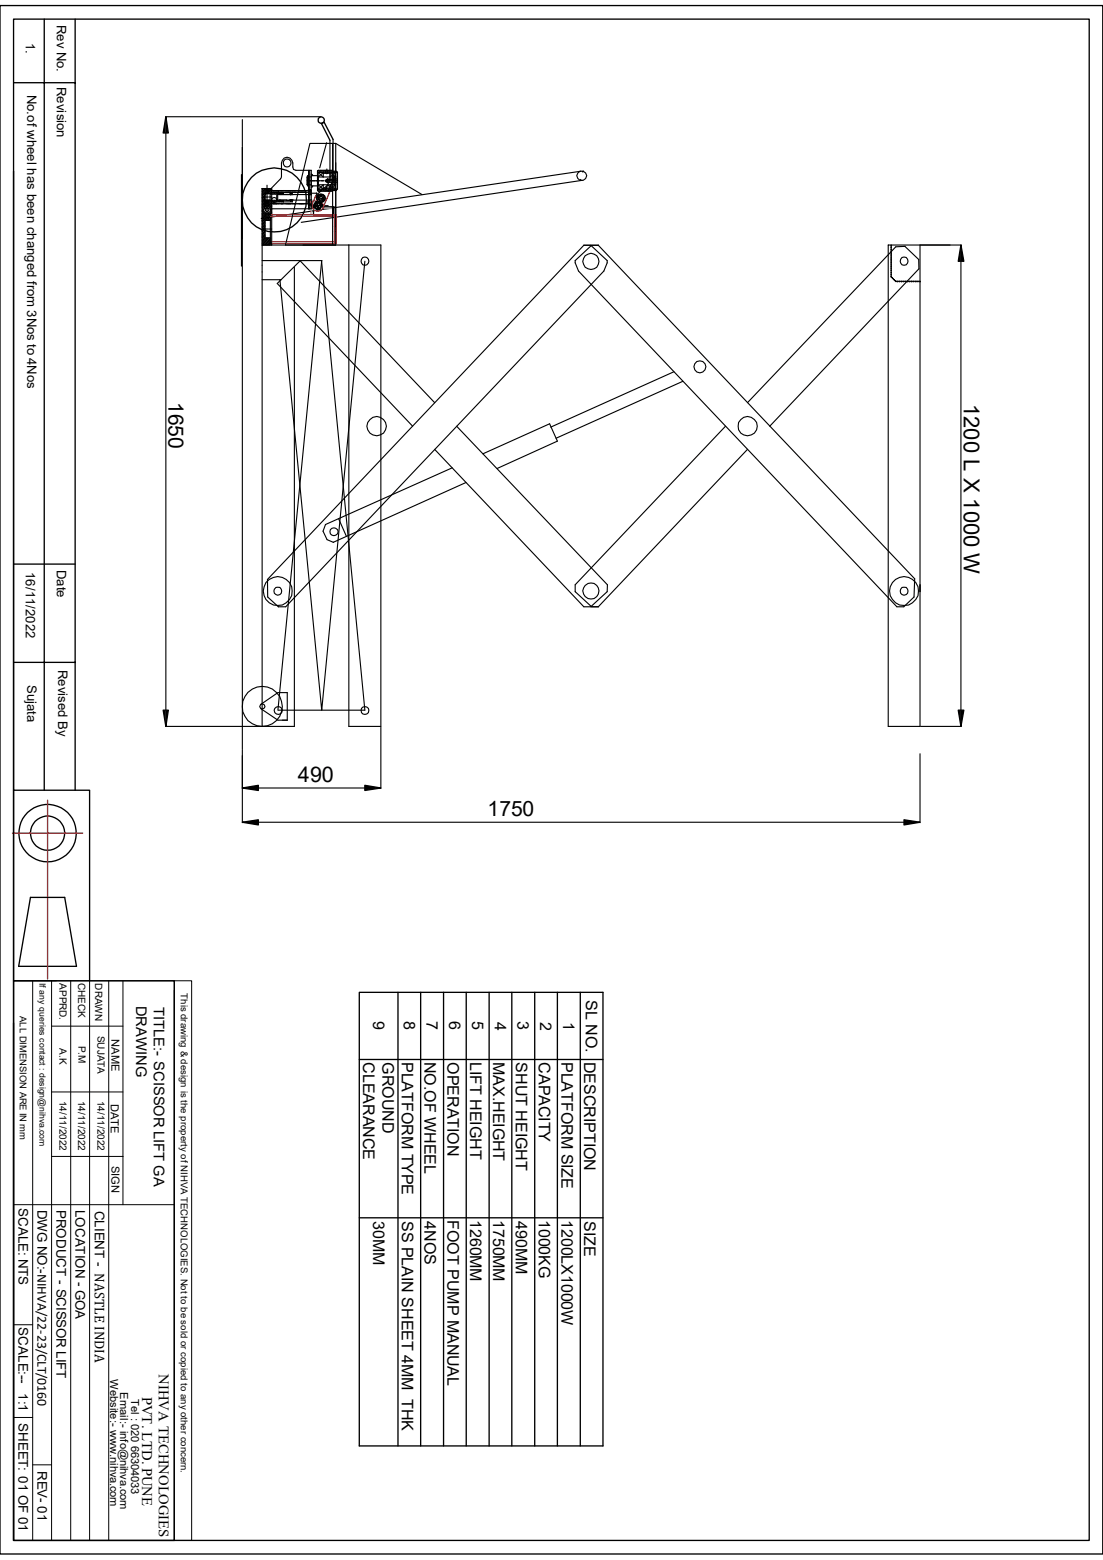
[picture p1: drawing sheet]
<svg xmlns="http://www.w3.org/2000/svg" width="210mm" height="297mm" viewBox="0 0 210 297" stroke-linecap="round" stroke-linejoin="round" font-family="sans-serif">
<g fill="none" stroke="#000" stroke-width=".25">
<path d="M0 1.1h210v294.8h-210zM2.6 3.6h204.8v289.7h-204.8zM2.6 15.7h11.7M8.4 3.6v146.9M14.3 3.6v146.9M2.6 32.6v117.9h14.5v36.2M31.6 22.2l.4 3.1h-.9zM50 35.9h-.1M50 39.7l-.1 .1M50.2 35.9l-.3 .3M50.5 37.3l-.6 .6M50.5 37.1l-.6 .5"/>
<path d="M50.5 37.9l-.6 .5M50.5 37.7l-.6 .4M50.5 38.1l-.6 .6M50.5 35.9l-.6 .6M50.6 38.6l-.7 .6M50.6 38.3h.4l.1 .2-.3 .3-.2-.1zM50.7 39l-.1 .1M50.7 38.8l-.8 .7M50.7 38.2l-.8 .8M50.7 36.8l-.1 .1M50.7 36.6l-.8 .7M50.7 36.3l-.8 .7"/>
<path d="M50.8 38.4h.2v.2h-.2zM50.8 35.9l-.9 .9M51 38.2h-.2l-.3 .4 .1 .2 .5-.1v-.2h-.6M51.1 38.1l-.1 .1M51.1 35.9h-.1M51.3 38.1l-.2 .3M51.3 36.7l-.2 .2M51.3 35.9l-.3 .4M51.4 38.4l-.4 .3M51.6 38.4l-.6 .6M51.6 35.9l-.6 .6M51.7 39.8v.2"/>
<path d="M51.7 39.6v.1M51.7 39.3l-.1 .2M51.7 39.1l-.2 .2M51.7 38.8l-.4 .4M51.7 38.5l-.6 .6M51.7 36.6v.1M51.7 36.3l-.3 .4M51.7 36.1l-.7 .7M59.7 39.2v1.7h3.8v-1.4v1.4M59.9 39.2h1.2M60.2 37.4l1.7 .7M60.5 38.7v1.1"/>
<path d="M60.8 37.5l.3-.2 .2 .2 .2 .2-.2 .3-.2 .1-.3-.1-.1-.3zM61 38.5l.7 .9h1.8v1.5M62.4 35.3l.8 .3M62.8 34.2l-.8 1.9 .5 .3 .9-2.2M63.4 26.5l-1.7-3.2-.5 .2 1.6 3.2M50 40l-.1 .1M50.1 40.2l-.2 .1M50.1 40.4l-.2 .2M50.3 40.6l-.4 .3M50.5 43.4l-.6 .5M50.5 43.1l-.6 .5M50.5 45.3l-.6 .5"/>
<path d="M50.5 45l-.6 .6M50.5 44.8l-.6 .5M50.5 44.5l-.6 .5M50.5 44.2l-.6 .5M50.5 44l-.6 .5M50.5 43.7l-.6 .5M50.5 42.9l-.6 .4M50.5 42.6l-.6 .5M50.5 42.3l-.6 .5M50.5 42l-.6 .5M50.5 40.7l-.6 .4M50.6 40.7l-.7 .7"/>
<path d="M50.7 41.8l-.2 .2M50.7 41.5l-.8 .7M50.7 41.2l-.8 .8M50.7 40.9l-.8 .8M50.8 45.3l-.9 .8M51 45.3l-1.1 1.1M51.2 40.7l-.2 .2M51.3 45.3l-1.4 1.4M51.5 46.2l-.5 .5M51.5 45.9l-.7 .8M51.5 45.7l-1 1M51.5 45.4l-1.3 1.3"/>
<path d="M51.5 41.8l-.1 .2M51.5 41.6l-.4 .4M51.5 41.2l-.5 .5M51.5 41l-.5 .5M51.6 46.3l-.3 .4M51.7 46.4v.1M51.7 40.7l-.2 .2M51.7 40.4l-.7 .8M51.7 40.2l-.1 .1M63.5 40.9h.1M183 46.7l.5 3h-1zM2.6 107.4h11.7"/>
<path d="M2.6 126.1h11.7M31.1 135.2h.9l-.4 3.1zM182.5 135.2h1l-.5 3.1zM2.6 150.5v36.2M46.1 150l3.1-.5v1zM46.1 156.5l3.1-.4v1zM69.5 149.5l3 .5-3 .5zM172.1 156.1l3.1 .4-3.1 .6zM5.8 170.9h6.5l2.3 13.1h-11zM2.6 186.7h30.6v106.6h-30.6zM2.6 194.8v98.5M68.4 188.9h46.4v86.4h-46.4z"/>
<path d="M75.8 188.9v86.4M80.1 188.9v86.4M84.5 188.9v86.4M88.8 188.9v86.4M93.1 188.9v86.4M97.5 188.9v86.4M101.8 188.9v86.4M106.1 188.9v86.4M110.5 188.9v86.4M68.4 201.7h46.4M68.4 231.9h46.4"/>
<circle cx="52.2" cy="38.1" r="6.1"/>
<circle cx="60.5" cy="39.2" r=".63"/>
<circle cx="61.1" cy="37.8" r=".77"/>
<circle cx="61.1" cy="37.8" r=".8"/>
<circle cx="61.1" cy="37.7" r=".57"/>
<circle cx="61.2" cy="22.9" r=".63"/>
<circle cx="9.1" cy="158.6" r="5.5"/>
<circle cx="9.1" cy="158.6" r="3.3"/>
</g>
<g fill="none" stroke="#000" stroke-width=".19">
<path d="M2.6 186.7h30.6M6.2 186.7v106.6M9.8 195.4h13.6M9.8 186.7v106.6M13.5 186.7v106.6M17.1 186.7v106.6M20.7 186.7v106.6M23.4 186.7v42.7M33.2 186.7h3.3v106.6h-3.3zM33.2 188.6v104.7M9.8 207.9h13.6M2.6 229.4h30.6"/>
<path d="M9.8 220.2h13.6M2.6 252.2h3.6M2.6 269.9h3.6M6.2 278.9h3.6"/>
</g>
<path d="M60.2 37.2l-.7 1.6M63.2 35.6l-1.7 4M2.4 158.6h13.3M9.1 152.4v34" fill="none" stroke="#f00" stroke-width=".25"/>
<g fill="none" stroke="#000" stroke-width=".21">
<path d="M31.5 22.2h4.8M31.6 25.3v109.9M36.4 22.2h24.6M46 33.2v17.5M46.1 22.8v5.1M46.1 28v114.7M49.9 35.9v6.1zM49.9 35.9h1.8v10.8h-1.8v-4.7M49.9 37.5h.6M50.5 37.5h.6M50.6 39.6h.5l.1 .3-.1 .3-.3 .1-.2-.1zM50.7 38.1v.2"/>
<path d="M50.7 38.7v.9M50.7 36.4h.3M50.8 35.3v.6M50.8 35.9v.2M50.8 36.2v.5M50.8 36.8v.1M50.8 37v.8M50.8 37.9v.5M50.8 38.6v.1M50.8 38.8v.5M50.8 39.5h.1M50.8 39.6v.6"/>
<path d="M51 36.1h-.3v.8M51 35.9v1M51 38.1v.2M51 38.7v.9M51.2 37.5h.1M51.4 37.5v.7h.3M51.4 36.9h-.9v1.2h.9M51.4 37.5h.3M51.5 38.1h1.4l-.3 .3M51.6 38.1l-.1 .1M51.7 36.8l-.2 .2h1.4M51.7 36.7h-.3v.8"/>
<path d="M51.7 36.6l.2 .1M51.7 36.3h.2M51.7 38.8h.2M51.9 37.7l.3-.1 .4 .1 .1 .4-.1 .3-.4 .2-.3-.2-.2-.3zM51.9 36.6l.2 .1M51.9 36.3h.2M51.9 38.8h.2M51.9 38.1l-.1 .2M52 36.7h3.7v.3M52.1 36.7h.3M52.1 36.3h.3M52.1 38.8h.3"/>
<path d="M52.2 36.7l-.3 .3M52.3 38.1l-.4 .3M52.4 36.7h.1M52.4 36.3h.1M52.4 38.8h.1M52.5 36.7l-.3 .3M52.6 36.7h.1M52.6 36.3h.1M52.6 38.8h.1M52.6 38.1l-.4 .3M52.7 36.7h.1l-.3 .3M52.7 36.3h.1"/>
<path d="M52.7 38.8h.1M52.8 36.6l.2 .1M52.8 36.3h.2M52.8 38.8h.2M52.9 38.1h6.4M52.9 37h6.4M52.9 37l-.2 .1v1h.2M52.9 37v1.1M52.9 36.6h.1M52.9 36.3h.1M52.9 38.8h.1M52.9 38.1v.1h.4v.2"/>
<path d="M52.9 36.5l.1 .2 .1-.2M53.1 38.2l-.2 .2M53.2 36.6l-.4 .4M53.2 36.3h-.1M53.2 38.8h-.1M53.3 38.1v.1M53.3 36.8v.2M53.3 36.8h-.4v.2M53.3 38.4h.6M53.3 38.3h.5M53.3 36.7v.3M53.3 38.1v.3"/>
<path d="M53.3 36.7h.6M53.3 36.7v.1M53.3 36.6v.1M53.3 36.3h.1M53.3 38.8h.1M53.3 38.4h.1M53.4 36.7h.4zM53.4 36.7l-.1 .1M53.4 38.3v.1M53.4 36.8h.1M53.5 36.6l-.2 .1M53.5 36.3h.1"/>
<path d="M53.5 38.8h.1M53.6 36.6h.1M53.6 36.3h.1M53.6 38.8h.1M53.6 38.4h.1M53.7 36.6h.1M53.7 36.3h.1M53.7 38.8h.1M53.8 38.3h.1M53.8 36.7h.1M53.8 36.6h.1v.2M53.8 36.3h.1"/>
<path d="M53.8 38.8h.1M53.8 36.7l.1 .1M53.8 36.7v.1M53.8 36.7h-.2M53.8 38.2h.1M53.8 38.2l.1 .2M53.8 38.3l.1 .1M53.8 38.3v.1M53.8 36.7l.2 .1M53.8 38.2v.2M53.8 38.2l.1 .2zM53.8 38.2l.1 .1z"/>
<path d="M53.8 36.7l.1 .1zM53.8 38.2l.1 .1M53.8 36.8h.1M53.9 38.2v.1M53.9 36.7v.1M53.9 36.7h.1M53.9 36.8h.1M53.9 38.3l-.1-.1 .1 .1M53.9 36.7l-.1 .1h.1M53.9 36.6l.2 .1M53.9 36.3h.2M53.9 38.8h.2"/>
<path d="M53.9 38.2v.2h-2.2M54.1 36.6l.1 .1M54.1 36.3h.1M54.1 38.8h.1M54.2 36.6l.2 .1M54.2 36.3h.2M54.2 38.8h.2M54.4 36.6l.2 .1M54.4 36.3h.2M54.4 38.8h.2M54.5 36.6l.2 .1M54.5 36.3h.2"/>
<path d="M54.5 38.8h.2M54.6 38.1h.5M54.7 36.7h.1M54.7 36.3h.1M54.7 38.8h.1M54.9 36.7h.1M54.9 36.3h.1M54.9 38.8h.1M55 36.7l-.1-.1 .2 .1M55 36.3h.1M55 38.8h.1M55.2 36.7h.1"/>
<path d="M55.2 36.3h.1M55.2 38.8h.1M55.2 36.9h.2v.1zM55.3 38.1h.1v.1zM55.3 38.2h.1M55.3 36.9l.1 .1zM55.3 36.9h.1M55.3 36.9l.1 .1M55.3 36.9h.2v.1M55.3 38.1l.1 .1M55.3 38.1v.1h.2v-.1M55.3 36.9v.1"/>
<path d="M55.3 38.1l.1 .1zM55.3 38.1h.1M55.3 37h.1zM55.3 36.7h.1M55.3 36.3h.1M55.3 38.8h.1M55.3 36.9l.2 .1M55.3 37h.1M55.4 38.1h.1M55.4 36.9l-.1 .1zM55.4 36.6l.2 .1M55.4 36.3h.2"/>
<path d="M55.4 38.8h.2M55.4 37h.1M55.4 36.9l-.1 .1M55.4 38.1v.1M55.4 38.2h.1M55.5 36.6h.1M55.5 36.3h.1M55.5 38.8h.1M55.7 36.6h.1M55.7 36.3h.1M55.7 38.8h.1M55.7 38.1v.3h-1.8v-.2"/>
<path d="M55.7 36.6l.1 .1M56 36.6l-.1 .1M56 36.3h-.1M56 38.8h-.1M56 36.6h.1M56 36.3h.1M56 38.8h.1M56 36.7h.1M56.1 36.6l.1 .1zM56.1 36.3h.1M56.1 38.8h.1M56.2 36.6l.1 .1"/>
<path d="M56.2 36.3h.1M56.2 38.8h.1M56.2 36.7h.1M56.3 36.6l.2 .1M56.3 36.3h.2M56.3 38.8h.2M56.5 36.6l.2 .1M56.5 36.3h.2M56.5 38.8h.2M56.7 36.6l.1 .1M56.7 36.3h.1M56.7 38.8h.1"/>
<path d="M56.8 36.6l.2 .1M56.8 36.3h.2M56.8 38.8h.2M56.9 36.6l.2 .1M56.9 36.3h.2M56.9 38.8h.2M57.1 36.7v-.1l.1 .1M57.1 36.3h.1M57.1 38.8h.1M57.3 36.7l-.1-.1 .2 .1M57.3 36.3h.1M57.3 38.8h.1"/>
<path d="M57.4 36.7h.1M57.4 36.3h.1M57.4 38.8h.1M57.6 36.7l-.1-.1 .2 .1M57.6 36.3h.1M57.6 38.8h.1M57.8 36.7l-.1-.1 .2 .1M57.8 36.3h.1M57.8 38.8h.1M57.8 36.6l.2 .1M57.8 36.3h.2M57.8 38.8h.2"/>
<path d="M58 36.6h.1M58 36.3h.1M58 38.8h.1M58.3 36.6l-.1 .1M58.3 36.3h-.1M58.3 38.8h-.1M58.4 36.6l-.1 .1M58.4 36.3h-.1M58.4 38.8h-.1M58.5 34.4h3.2M58.5 33.7v1.5M58.5 33.7h.1"/>
<path d="M58.5 35.1v.3l.3 .1M58.5 36.6v.1M58.5 36.3h.1M58.5 38.8h.1M58.5 35.2h.8M58.7 36.1h.1M58.7 38.8l.1 .2M58.8 32.9v.3M58.8 35.2v.4M58.8 38.8v.3M58.8 39.1v.4M58.8 33.4h-.3v.3"/>
<path d="M58.8 38.3v.1M58.8 37.5v.1M58.8 36.7v.1M58.8 38.8l-.1 .1M58.8 39.5h.1M58.8 39.1v.1M58.8 37.9v.1M58.8 32.4v.1M58.8 32.9h.1M58.8 32.9v.1M58.8 33.2v.1M58.8 33.6v.1"/>
<path d="M58.8 34h.1M58.8 34v.1M58.8 34.4v.1M58.8 34.8h.1M58.8 34.8v.1M58.8 35.2v.1M58.8 35.6h.1M58.8 35.9v.1M58.8 36.3v.1M58.8 37.1v.1M58.8 37.9h.1M58.8 38.7h.1"/>
<path d="M58.8 38.7v.1M58.8 36.2v-.2v.3M58.8 32.6v.3M58.8 33.4v.2M58.8 33.7v.3M58.8 34.2v.2M58.8 34.5v.3M58.8 34.9v.3M58.8 35.7v.2M58.8 36.5v.2M58.8 36.8v.3M58.8 37.3v.2"/>
<path d="M58.8 37.6v.3M58.8 38.1v.2M58.8 38.4v.3M58.8 39.6v.2M58.8 38.6h.2v.2h-.2zM58.8 36.3h.2v.2h-.2zM58.8 36.3h.3v.7h.1M58.8 36.1h.4v1M59 32.4v7.4h-8.6v-2.6l3.2-3.4v-2.8a1.08 1.08 0 0 1 1.1-1.1 1.08 1.08 0 0 1 1.1 1.1l.1 1.3 .4 .1h3v7.4h-.5M59 27.3h4.9v19.4h-9.5zM59.1 38.1l-.3 .1-.2 .2 .1 .3 .5 .2v.2M59.2 38.1h-.1v.7l-.3 .1"/>
<path d="M59.2 38v1l-.4 .1M59.2 36.8h1.1v1.4h-1.1M59.2 39.2h3.3M59.2 39.1h.8M59.2 39.3h.8M59.3 33.1l.3 .3M59.3 33.7h-.8v1.5M59.3 33.4h1.2M59.3 35.4h1.2M59.6 35.4l-.3 .3M59.6 39.5l.1 .1M59.7 39.5h.1"/>
<path d="M59.7 39.5v.1M59.8 39.5h.1M59.9 39.5h.1M59.9 39.4v.1M60 39.4v.1M60.2 38.4h.1M60.2 39.3h.1M60.2 39.4l-.2-.1v.2M60.2 38.6h.1M60.2 39.4h.1M60.3 38.7h.1M60.2 38.7h.1"/>
<path d="M60.2 38.5v.1M60.2 36.7v.1M60.3 38.8l.1 .1M60.3 38.8h.1M60.3 39.2l.1 .1M60.4 38.9v.1zM60.4 39.2v.1M60.4 39h.1M60.5 39.2h.1M60.5 39.1v.1M60.5 39.2v.1M60.5 36h.1"/>
<path d="M60.5 32.8h.1v3.2M60.5 39.3h.1M60.5 33.4l.1 .1M60.5 35.3l.1 .1M60.5 33.4v2M60.6 39.5h.1M60.6 39.3v.1M60.6 36l1-.8v.8M60.6 32.9h1v.8zM60.7 39.6h.1M60.7 39.7l.1 .1M60.7 39.2h-.2h.1"/>
<path d="M60.7 39.8h.1M60.7 39.8l.1 .1M60.7 39.7h.1M60.7 36l-.2 .3M60.7 32.4l-.2 .3M60.8 40h.1M60.8 39.1h.1M60.8 39.1l-.1 .1M60.8 39.8h.1M61 38.5l-.6-.1-.5 .3-.2 .5M61 39l-.2 .1M61 39.1h.1"/>
<path d="M61 36l-.4 .4M61 39h.1M61 32.4l-.4 .5M61.1 39h.1M61.1 38.9h.1M61.2 38.9v.1M61.2 39.1h.4M61.2 39.3h.4M61.3 38.9v.1M61.3 38.9h.1M61.3 36l-.4 .4M61.3 32.4l-.4 .5"/>
<path d="M61.3 38.8v.1M61.6 32.9l-1 .8h3.2l-.9-.8M61.6 35.8h1.3l-.7 .6M61.6 32.4l-.5 .5M61.7 35.8l-.6 .6M61.8 32.4l-.3 .5M61.9 34.4h2.4M62 32.5l-.4 .5h1.3M62 32.4v.6M62 35.8l-.5 .6M62 32.8l-.2 .2M62.1 32.4v.6"/>
<path d="M62.1 34.2v.5l-.1-.3zM62.1 34.7h1.5M62.1 34.2h1.5M62.2 27.2l-1.3 4.8M62.2 32.2v.9M62.3 35.8l-.6 .6M62.4 34.1v.6zM62.4 35.3l-2.2 1.9M62.4 34.7h1.2M62.4 34.1h1.2M62.4 32.4v.6M62.5 35.8l-.5 .6"/>
<path d="M62.7 32.4l-.3 .3M62.8 26.7v7.5M62.9 35.2l.9 .8h-.9zM62.9 32.9h1.4v1.5M62.9 32.9v.8l.9-.8M62.9 36l-.4 .4M62.9 32.4l-.5 .5M63.1 32.6l-.4 .4M63.2 36.3v.1h-2.6M63.2 36l-.4 .4M63.3 27.3v19.2M63.3 32.6l-.2 .3"/>
<path d="M63.4 26.5v7.7M63.5 39.5h.3v1.4M63.5 36l-.3 .3M63.6 35.1v.1M63.6 32.6l-.2 .3M63.6 35.1v-1.4v1.5M63.8 36l-.3 .3M63.8 35.2h-3.2l1 .8h-1M63.8 35.2l-.9 .8M63.8 33.6h.1M63.8 32.9v.5M63.9 34.4v.8h-.1"/>
<path d="M63.9 34.7h.4M63.9 34.1h.4M63.9 32.6l-.3 .3M63.9 27.3l16.4 9.7M64 36l-.2 .3M64.1 32.6l-.2 .2M64.1 32.9l-.1-.3h-.8v-.2l-2.7 .1v3.8l.1 .1M64.1 32.8h-.3v3.2l.3 .1-.1 .2h-.8M64.3 34.4v1.6h-.5v-.8M110.6 34.2l-.2 .1M110.6 32.6l-60.9 9M110.9 34.3l-53.5 8"/>
<path d="M111.1 32.6h-.7l-.4 .3-.2 .5 .2 .6 .4 .3h.6l.5-.3 .2-.6-.2-.5-.5-.3v.2M49.9 49.6h11.4M49.9 53.3h3.7M49.9 43.6h.6M50.5 43.6h.6M50.7 40.6v1.4M50.8 40.3v.1M50.8 40.6v.5M50.8 41.2h.1M50.8 41.4v.6M51 40.6v1.4M51.2 43.6h.1"/>
<path d="M51.4 43.6h.3M51.5 42h-1v3.3h1M51.7 40.9h-.2v5.4h.2M60.8 40.1h.1M61.2 49.6l8.3 85.6h-16.5M61.3 49.6l-8.4 85.6M66.4 46.7h-16.5v91.6h6.1v-87.4M66.4 46.7h6.1v91.6h-6.1zM69.5 49.7l-8.2 85.5-8-81.9M109.5 49.6h.1M111.2 46.7h1.3l3.1 2.9v.4l-.6 1.6-60.6 63.9h-1.4l-2-1.8-.1-3.4zM111.2 46.7h1.3"/>
<path d="M112.6 46.7h1.3zM113.9 46.7l60.3 63.5-.2 3.5-1.9 1.8h-1.3l-60.6-63.9-.7-1.6v-.4l3.1-2.9h1.4M169.1 46.7h6.1v91.6h-6.1zM169.1 46.7h.1M169.7 52.7h.1M169.7 46.8v.3M169.7 48.3v.4M169.7 49.5v.3M169.7 50.3v.3M169.7 46.7h.1M169.7 46.7v.1M169.7 47.1v.1"/>
<path d="M169.7 47.5v.1M169.7 47.9v.1M169.7 48.3h.1M169.7 48.7h.1M169.7 49v.1M169.7 49.1v.1M169.7 49.5v.1M169.7 49.8v.1M169.7 49.9v.1M169.7 50.2v.1M169.7 50.6v.1M169.7 51v.1"/>
<path d="M169.7 51.4v.1M169.7 52.2h.1M169.7 52.2v.1M169.7 52.6v.1M169.7 49.1v.4M169.7 47.2v.3M169.7 47.6v.3M169.7 48v.3M169.7 48.8v.2M169.7 50v.2M169.7 50.8v.2M169.7 51.1v.3"/>
<path d="M169.7 51.5v.3M169.7 51.9v.3M169.7 52.3v.3M169.7 52.7v.1M169.7 49.5h.1M169.8 52.8h.1M169.9 52.9h.1M170 53h.1M170.1 53v.1M170.1 53.1h.1M170.1 53.2h.1M170.3 53.3h.1"/>
<path d="M170.3 53.3v.1M170.3 53.4h.1M170.4 53.4v.1M170.5 53.5h.1M170.6 53.6h.2M170.8 53.6h.1M170.9 53.6h.1M171 53.6h.2M171.2 53.6h.1M171.4 53.6h-.1h.3M171.6 53.6h.1M171.7 53.6h.1"/>
<path d="M171.7 53.6h.3M172 53.6h.1M172.1 53.6h.3M172.3 46.9h.1M172.4 53.6h.1M172.5 53.6h.3M172.8 53.6h.1M172.9 53.6h.2M173.1 53.6h.1M173.3 53.6h.2M173.5 53.6h.1M173.7 53.6h-.1h.3"/>
<path d="M173.9 53.6h.1M174 53.6h.3M174.3 53.6h.1M174.4 53.6h.1M174.4 53.6h.3M174.7 53.6h.1M174.8 53.6h.3M175.1 53.6h.1M175.2 46.7h7.8M175.2 53.6h.1M183 49.7v85.5M82.8 76.7l-25.7-27-4.3 4.3 25.8 27.2"/>
<path d="M128.3 70.8l-23.4 10.5M130 72.6l-24.1 10.8M142.3 76.7l28.3-29.7 1.7-.1 2.6 2.5 .1 1.8-28.4 30M64.5 98.8l1.5 3.3M86.1 89.1l-24.1 10.8-.5 1.2 .8 1.6 1.2 .6 25.2-11.4M87 81.2l28.7 30.1-.1 1.3-3.1 2.9h-1.3l-28.4-29.9M91.9 86.4l12.7-5.7 1.5 3.3-11.4 5.2M138.1 81.2l-28.6 30.1v1.3l3.1 2.9h1.3l28.4-29.9M53 115.5h.1M63.5 103.3h.1M109.5 112.6h.1M31.5 138.3h18.3"/>
<path d="M49.6 134.2l.3-.2 .4 .2 .2 .3-.2 .3-.4 .2-.3-.2-.2-.3zM49.7 134.1l3.2-2.2h1.8v5.2h-1.8l-3.2-2.2M72.5 138.5v11.6M175.3 138.3h7.7M46.1 142.8v13.8M49.2 150h20.3M49.2 156.5h122.9M175.2 143.5v13.1"/>
<circle cx="50.9" cy="39.9" r=".65"/>
<circle cx="50.9" cy="39.9" r=".85"/>
<circle cx="54.7" cy="31" r=".75"/>
<circle cx="60.5" cy="39.2" r=".63"/>
<circle cx="60.5" cy="39.2" r=".68"/>
<circle cx="69.5" cy="49.7" r=".76"/>
<circle cx="112.5" cy="49.8" r="1.53"/>
<circle cx="172.1" cy="49.7" r=".76"/>
<circle cx="133.3" cy="69.9" r="1.14"/>
<circle cx="71.7" cy="81.2" r="1.82"/>
<circle cx="142.4" cy="81.1" r="1.83"/>
<circle cx="52.9" cy="112.5" r="2.77"/>
<circle cx="52.9" cy="112.6" r=".76"/>
<circle cx="63.6" cy="101.2" r=".77"/>
<circle cx="112.5" cy="112.5" r="1.52"/>
<circle cx="172.1" cy="112.6" r=".76"/>
<circle cx="172.2" cy="112.5" r="2.75"/>
<circle cx="50" cy="134.5" r="3.8"/>
<circle cx="53" cy="135.3" r=".76"/>
<circle cx="69.5" cy="135.3" r=".76"/>
</g>
<g fill="#000">
<path d="M31.6 22.2v3.1h-.5zM31.6 22.2l.4 3.1h-.4zM50.7 35.9h.3l-.3 .5zM51 35.9v.5h-.3zM183 46.7v3h-.5zM183 46.7l.5 3h-.5zM31.1 135.2h.5v3.1zM31.6 135.2h.4l-.4 3.1zM182.5 135.2h.5v3.1zM183 135.2h.5l-.5 3.1zM46.1 150l3.1-.5v1zM46.1 156.5l3.1-.4v1z"/>
<path d="M69.5 149.5l3 .5-3 .5zM172.1 156.1l3.1 .4-3.1 .6z"/>
</g>
<path d="M59.5 38.8l-.1 .7 .4 .5 .6 .3 .6-.2 .5-.5M51.5 46h12.2M51.5 41.2h12.2M51.7 40.9h12.3v5.5h-12.3M63.7 44.1h.3M63.7 43.2h.3M63.7 43.6h.3M64 41.1h-.3v5h.3" fill="none" stroke="#f00" stroke-width=".21"/>
<path d="M58.6 38.5l.2-.3h1.8a1.37 1.37 0 0 1 1.1 1.4l1.8 .1v1.2M58.8 38.4h.3l.1 .1-.4 .1zM59.2 39.1v1.8M63.5 39.5h.1" fill="none" stroke="#f0f" stroke-width=".25"/>
<g fill="none" stroke="#0ff" stroke-width=".21">
<circle cx="60.5" cy="39.2" r=".63"/>
<circle cx="60.5" cy="39.2" r=".68"/>
</g>
<circle cx="60.5" cy="39.2" r=".63" fill="none" stroke="#0ff" stroke-width=".25"/>
<text font-size="4.2" x="183.5" y="76.9" transform="rotate(90 183.5 76.9)">1200 L X 1000 W</text>
<text font-size="4.1" x="56.7" y="148.8">490</text>
<g font-size="4">
<text x="32.1" y="76.5" transform="rotate(90 32.1 76.5)">1650</text>
<text x="92.8" y="155.3">1750</text>
</g>
<g font-size="3">
<text x="111.5" y="190.4" transform="rotate(90 111.5 190.4)">SL NO.</text>
<text x="71" y="194.5" transform="rotate(90 71 194.5)">9</text>
<text x="76.9" y="194.5" transform="rotate(90 76.9 194.5)">8</text>
<text x="81.2" y="194.5" transform="rotate(90 81.2 194.5)">7</text>
<text x="85.6" y="194.5" transform="rotate(90 85.6 194.5)">6</text>
<text x="89.9" y="194.5" transform="rotate(90 89.9 194.5)">5</text>
<text x="94.2" y="194.5" transform="rotate(90 94.2 194.5)">4</text>
<text x="98.6" y="194.5" transform="rotate(90 98.6 194.5)">3</text>
<text x="102.9" y="194.5" transform="rotate(90 102.9 194.5)">2</text>
<text x="107.2" y="194.6" transform="rotate(90 107.2 194.6)">1</text>
<text x="69.2" y="202.3" transform="rotate(90 69.2 202.3)">CLEARANCE</text>
<text x="72.9" y="202.3" transform="rotate(90 72.9 202.3)">GROUND</text>
<text x="76.5" y="202.2" transform="rotate(90 76.5 202.2)">PLATFORM TYPE</text>
<text x="80.9" y="202.2" transform="rotate(90 80.9 202.2)">NO.OF WHEEL</text>
<text x="85.2" y="202.3" transform="rotate(90 85.2 202.3)">OPERATION</text>
<text x="89.5" y="202.2" transform="rotate(90 89.5 202.2)">LIFT HEIGHT</text>
<text x="93.9" y="202.2" transform="rotate(90 93.9 202.2)">MAX.HEIGHT</text>
<text x="98.2" y="202.3" transform="rotate(90 98.2 202.3)">SHUT HEIGHT</text>
<text x="102.6" y="202.3" transform="rotate(90 102.6 202.3)">CAPACITY</text>
<text x="106.9" y="202.2" transform="rotate(90 106.9 202.2)">PLATFORM SIZE</text>
<text x="111.3" y="202.2" transform="rotate(90 111.3 202.2)">DESCRIPTION</text>
<text x="71" y="232.5" transform="rotate(90 71 232.5)">30MM</text>
<text x="76.5" y="232.4" transform="rotate(90 76.5 232.4)">SS PLAIN SHEET 4MM THK</text>
<text x="80.9" y="232.5" transform="rotate(90 80.9 232.5)">4NOS</text>
<text x="85.2" y="232.3" transform="rotate(90 85.2 232.3)">FOOT PUMP MANUAL</text>
<text x="89.5" y="232.2" transform="rotate(90 89.5 232.2)">1260MM</text>
<text x="93.9" y="232.2" transform="rotate(90 93.9 232.2)">1750MM</text>
<text x="98.2" y="232.5" transform="rotate(90 98.2 232.5)">490MM</text>
<text x="102.6" y="232.2" transform="rotate(90 102.6 232.2)">1000KG</text>
<text x="106.9" y="232.2" transform="rotate(90 106.9 232.2)">1200LX1000W</text>
<text x="111.3" y="232.4" transform="rotate(90 111.3 232.4)">SIZE</text>
</g>
<g font-size="2.8">
<text x="25.9" y="191.5" transform="rotate(90 25.9 191.5)">DRAWING</text>
<text x="29.3" y="191.6" transform="rotate(90 29.3 191.6)">TITLE:- SCISSOR LIFT GA</text>
<text x="30.3" y="261.6" transform="rotate(90 30.3 261.6)">NIHVA TECHNOLOGIES</text>
<text x="27.1" y="265.9" transform="rotate(90 27.1 265.9)">PVT. LTD. PUNE</text>
</g>
<g font-size="2.5">
<text x="10.8" y="4.7" transform="rotate(90 10.8 4.7)">Rev No.</text>
<text x="4.9" y="8.1" transform="rotate(90 4.9 8.1)">1.</text>
<text x="5.2" y="18" transform="rotate(90 5.2 18)">No.of wheel has been changed from 3Nos to 4Nos</text>
<text x="10.8" y="16.6" transform="rotate(90 10.8 16.6)">Revision</text>
<text x="4.9" y="108.9" transform="rotate(90 4.9 108.9)">16/11/2022</text>
<text x="10.8" y="108.5" transform="rotate(90 10.8 108.5)">Date</text>
<text x="5.2" y="130.4" transform="rotate(90 5.2 130.4)">Sujata</text>
<text x="11" y="127.5" transform="rotate(90 11 127.5)">Revised By</text>
<text x="3.5" y="230" transform="rotate(90 3.5 230)">SCALE: NTS</text>
<text x="7.1" y="230.3" transform="rotate(90 7.1 230.3)">DWG NO:-NIHVA/22-23/CLT/0160</text>
<text x="10.8" y="230.3" transform="rotate(90 10.8 230.3)">PRODUCT - SCISSOR LIFT</text>
<text x="14.4" y="230.3" transform="rotate(90 14.4 230.3)">LOCATION - GOA</text>
<text x="18" y="230.5" transform="rotate(90 18 230.5)">CLIENT - NASTLE INDIA</text>
<text x="3.5" y="252.7" transform="rotate(90 3.5 252.7)">SCALE:--</text>
<text x="3.5" y="265.3" transform="rotate(90 3.5 265.3)">1:1</text>
<text x="3.5" y="271" transform="rotate(90 3.5 271)">SHEET: 01 OF 01</text>
<text x="7.2" y="280" transform="rotate(90 7.2 280)">REV- 01</text>
</g>
<g font-size="2.1">
<text x="21.3" y="197.9" transform="rotate(90 21.3 197.9)">NAME</text>
<text x="21.1" y="210.1" transform="rotate(90 21.1 210.1)">DATE</text>
<text x="21.3" y="222" transform="rotate(90 21.3 222)">SIGN</text>
<text x="21" y="262.6" transform="rotate(90 21 262.6)">Website:- www.nihva.com</text>
<text x="22.9" y="265" transform="rotate(90 22.9 265)">Email:- info@nihva.com</text>
<text x="25" y="266.3" transform="rotate(90 25 266.3)">Tel : 020 66304033</text>
</g>
<g font-size="1.9">
<text x="11.3" y="187.2" transform="rotate(90 11.3 187.2)">APPRD.</text>
<text x="14.9" y="187.1" transform="rotate(90 14.9 187.1)">CHECK</text>
<text x="18.1" y="187.2" transform="rotate(90 18.1 187.2)">DRAWN</text>
<text x="18.5" y="197.2" transform="rotate(90 18.5 197.2)">SUJATA</text>
<text x="11.3" y="199.5" transform="rotate(90 11.3 199.5)">A.K</text>
<text x="14.9" y="199.1" transform="rotate(90 14.9 199.1)">P.M</text>
<text x="11.3" y="209.6" transform="rotate(90 11.3 209.6)">14/11/2022</text>
<text x="14.9" y="209.6" transform="rotate(90 14.9 209.6)">14/11/2022</text>
<text x="18.5" y="209.6" transform="rotate(90 18.5 209.6)">14/11/2022</text>
</g>
<g font-size="1.8">
<text x="34.5" y="189.1" transform="rotate(90 34.5 189.1)">This drawing &amp; design is the property of NIHVA TECHNOLOGIES. Not to be sold or copied to any other concern.</text>
<text x="3.8" y="193.4" transform="rotate(90 3.8 193.4)">ALL DIMENSION ARE IN mm</text>
</g>
<text font-size="1.7" x="7.5" y="187.2" transform="rotate(90 7.5 187.2)">If any queries contact : design@nihva.com</text>
</svg>
